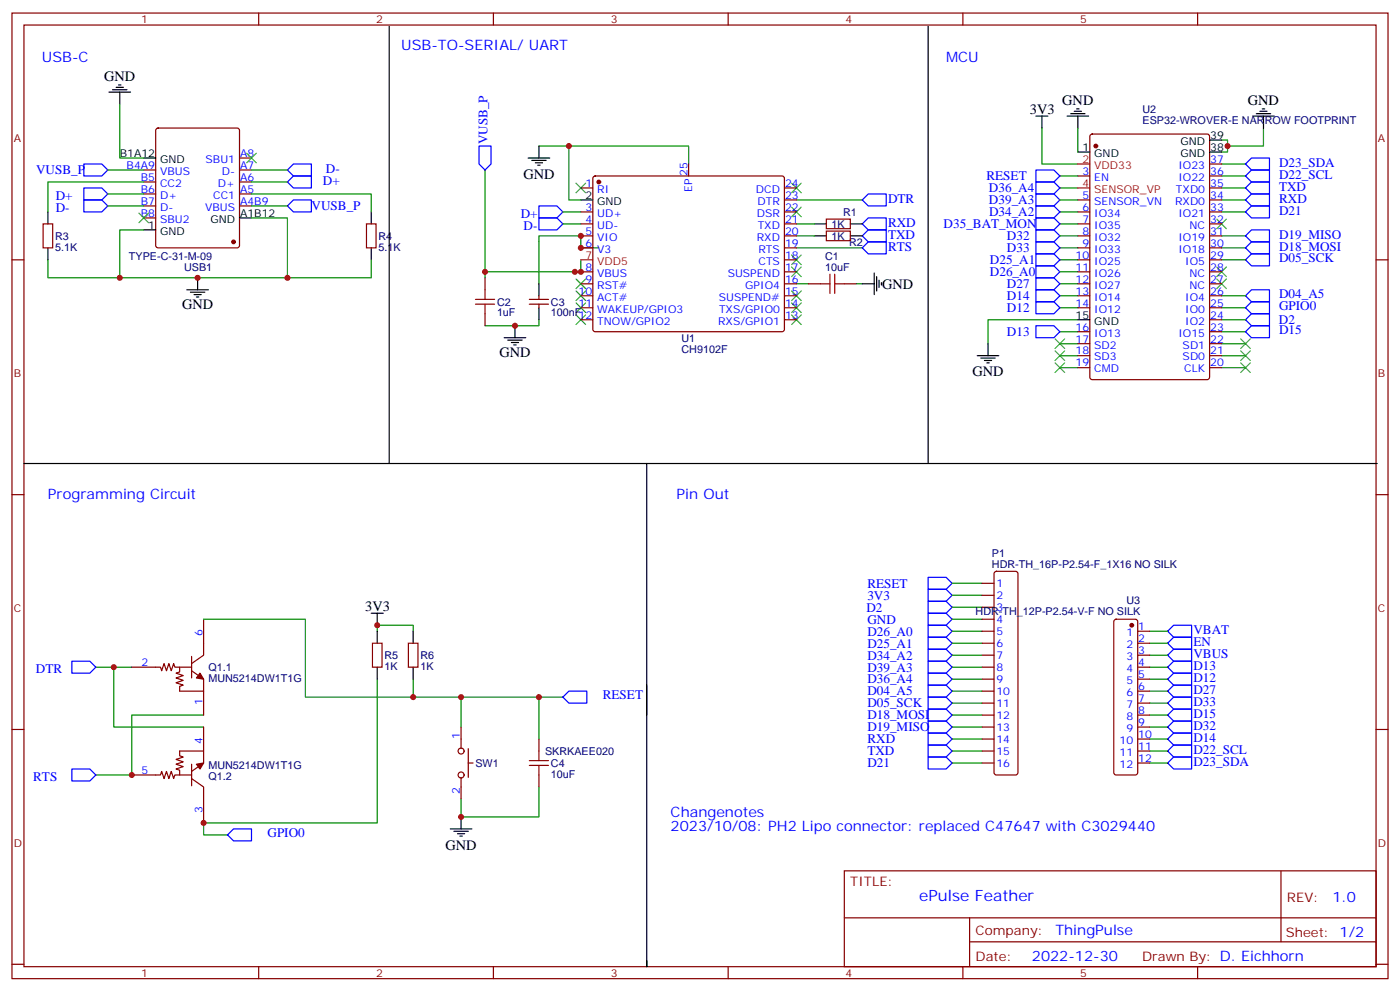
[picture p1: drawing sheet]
<svg xmlns="http://www.w3.org/2000/svg" width="412mm" height="292mm" viewBox="0 0 412 292" stroke-linecap="round" stroke-linejoin="round" font-family="sans-serif">
<g fill="none" stroke="#870000" stroke-width=".35">
<path d="M3.5 3.8h405.4v284.4h-405.4zM7.1 7.4h398.2v277.3h-398.2zM76.2 3.8v3.6M145.3 3.8v3.6M214.5 3.8v3.6M283.6 3.8v3.6M352.8 3.8v3.6M46.1 37.9l.5-.2h23.2l.5 .2 .3 .5v33.9l-.3 .5-.5 .2h-23.2l-.5-.2-.2-.5v-33.9zM321.3 39.7l.4-.2h33.9l.7 .4v71.2l-.5 .6-34.1 .1-.6-.5-.1-71.1zM42.3 57.1h3.6M42.3 53.6h3.6M42.3 50.1h3.6"/>
<path d="M70.6 57.1h3.5M70.6 53.6h3.5M70.6 50.1h3.5M70.6 46.5h3.5M171.1 55.4h3.5M174.9 52l.4-.2h55.1l.5 .2 .2 .5v44.5l-.3 .5-.4 .2h-55.1l-.5-.3-.2-.4v-44.5zM202.8 48.3v3.5M231.1 58.9h3.5M231.1 55.4h3.5M317.5 51.8h3.5M317.5 58.9h3.5M356.3 51.8h3.5"/>
<path d="M356.3 58.9h3.5M356.3 55.4h3.5M356.3 48.3h3.5M3.5 76.5h3.6M12.7 65.9h2.8v7.1h-2.8zM42.3 60.6h3.6M42.3 64.2h3.6M70.6 60.6h3.5M107.9 65.9h2.9v7.1h-2.9zM171.1 62.4h3.5M171.1 65.9h3.5M171.1 69.5h3.5"/>
<path d="M171.1 73h3.5M231.1 76.5h3.5M231.1 62.4h3.5M231.1 65.9h3.5M231.1 69.5h3.5M231.1 73h3.5M243.4 64.5h7.1v2.8h-7.1zM243.4 68.1h7.1v2.8h-7.1zM317.5 76.5h3.5M317.5 62.4h3.5M317.5 65.9h3.5M317.5 69.5h3.5"/>
<path d="M317.5 73h3.5M356.3 76.5h3.5M356.3 62.4h3.5M356.3 65.9h3.5M356.3 69.5h3.5M356.3 73h3.5M405.3 76.5h3.6M142.9 81.8v3.5M142.9 92.4v3.5M155.9 88.2h5.7M155.9 89.6h5.7M158.7 87.1v1.1"/>
<path d="M158.7 89.6v1M171.1 83.6h3.5M171.1 80h3.5M171.1 87.1h3.5M171.1 90.6h3.5M171.1 94.2h3.5M231.1 83.6h3.5M231.1 80h3.5M231.1 87.1h3.5M231.1 90.6h3.5M231.1 94.2h3.5M238.1 83.6h3.6"/>
<path d="M248.7 83.6h3.5M317.5 83.6h3.5M317.5 80h3.5M317.5 87.1h3.5M317.5 90.6h3.5M317.5 97.7h3.5M356.3 83.6h3.5M356.3 80h3.5M356.3 87.1h3.5M356.3 90.6h3.5M356.3 97.7h3.5M356.3 94.2h3.5"/>
<path d="M317.5 101.2h3.5M317.5 104.7h3.5M317.5 108.3h3.5M356.3 101.2h3.5M356.3 104.7h3.5M356.3 108.3h3.5M3.5 145.7h3.6M405.3 145.7h3.6M289.3 171.8h3.5M289.3 175.3h3.5M289.3 178.8h3.5M293 168.4l.5-.2h5.7l.5 .2 .2 .5v58.6l-.3 .5-.4 .2h-5.7l-.5-.2-.2-.5v-58.6z"/>
<path d="M38.8 196.5h8.5l.3 1 .7-2.1 .7 2.1 .7-2.1 .7 2.1 .8-2.1 .3 1.1h4.9M52.9 196.5v1.4l-1 .3 2.1 .7-2.1 .7 2.1 .7-2.1 .7 2.1 .8-1.1 .3v1.4h7.1v-3.5l-3.6-2.5M56.4 193.3v6.3M60 182.4v10.5l-3.6 2.5M109.7 189.4h2.8v7.1h-2.8zM120.3 189.4h2.8v7.1h-2.8zM289.3 196.5h3.5M289.3 182.4h3.5M289.3 185.9h3.5M289.3 189.4h3.5M289.3 192.9h3.5M289.3 200h3.5"/>
<path d="M328.3 182.6l.5-.2h5.6l.5 .2 .2 .5v44.4l-.2 .5-.5 .2h-5.6l-.5-.2-.2-.5v-44.4zM335.1 196.5h3.6M335.1 185.9h3.6M335.1 189.4h3.6M335.1 192.9h3.6M335.1 200h3.6M3.5 214.8h3.6M60 203.5v7.1M60 214.1v7.1M135.8 214.1v6.4M158.7 217.6v3.6M289.3 203.5h3.5"/>
<path d="M289.3 207h3.5M289.3 210.6h3.5M289.3 214.1h3.5M289.3 217.6h3.5M335.1 203.5h3.6M335.1 207h3.6M335.1 210.6h3.6M335.1 214.1h3.6M335.1 217.6h3.6M405.3 214.8h3.6M38.8 228.2h8.5l.3-1 .7 2.1 .7-2.1 .7 2.1 .7-2.1 .8 2.1 .3-1.1h4.9M56.4 229.3l3.6 2.4v10.6"/>
<path d="M56.4 227.2l3.6-2.5v-3.5h-7.1v1.4l1.1 .3-2.1 .7 2.1 .7-2.1 .7 2.1 .7-2.1 .7 1 .4v1.4M56.4 225v6.4M135.8 228.9v6.4M137.9 224.7h1.4M137.9 220.5v8.4M158.7 228.2v3.5M289.3 224.7h3.5M289.3 221.2h3.5M335.1 224.7h3.6M335.1 221.2h3.6M248.7 256.4h156.6v28.3h-156.6zM377.3 256.5v20.8"/>
<path d="M248.7 270.3h156.5M285.6 277.3h119.6M285.6 270.3v14.1M3.5 284h3.6M76.2 284.7v3.5M145.3 284.7v3.5M214.5 284.7v3.5M283.6 284.7v3.5M352.8 284.7v3.5M405.3 284h3.6"/>
<circle cx="135.8" cy="228.2" r=".88"/>
<circle cx="135.8" cy="221.2" r=".88"/>
</g>
<g fill="none" stroke="#008700" stroke-width=".35">
<path d="M35.3 30.7v15.8h7M306.9 37.7v10.6h10.6M317.5 37.7v7.1M372.2 37.7v5.3h-10.6M31.7 50.1h10.6M31.7 57.1h10.6M42.3 53.6h-28.2v8.8M74.1 57.1h35.3v5.3M74.1 50.1h10.6M74.1 53.6h10.6M142.9 50.1v29.9h28.2M158.7 43h8.9v15.9h3.5"/>
<path d="M167.6 43h35.2v5.3M234.6 58.9h19.4M312.2 55.4h5.3M312.2 51.8h5.3M312.2 58.9h5.3M359.8 41.2h1.8v3.6h-1.8M359.8 55.4h7.1M359.8 51.8h7.1M359.8 48.3h7.1M359.8 58.9h7.1M14.1 76.5v5.3h21.2M31.7 60.6h10.6"/>
<path d="M74.1 64.2h10.6v17.6h-49.4v-14.1h7M74.1 60.6h10.6M109.4 76.5v5.3h-24.7M165.8 62.4h5.3M165.8 65.9h5.3M171.1 76.5v3.5h-1.8M176.4 73h-5.3v-3.5h-12.4v14.1M234.6 69.5h5.3M234.6 73h19.4M234.6 65.9h5.3M312.2 62.4h5.3M312.2 69.5h5.3"/>
<path d="M312.2 73h5.3M312.2 76.5h5.3M312.2 65.9h5.3M359.8 62.4h7.1M359.8 69.5h7.1M359.8 73h7.1M359.8 76.5h7.1M142.9 80v1.8M158.7 94.2v1.7h-15.8M234.6 83.6h3.5M252.2 83.6h1.8M312.2 90.6h5.3"/>
<path d="M312.2 97.7h5.3M312.2 87.1h5.3M312.2 83.6h5.3M312.2 80h5.3M317.5 94.2h-26.5v7M359.8 90.6h7.1M359.8 97.7h7.1M359.8 87.1h7.1M359.8 94.2h7.1M312.2 108.3h5.3M312.2 104.7h5.3M312.2 101.2h5.3"/>
<path d="M359.8 108.3h7.1M359.8 104.7h7.1M359.8 101.2h7.1M280.5 171.8h8.8M280.5 175.3h8.8M280.5 178.8h8.8M28.2 196.5h10.6M33.5 196.5v17.6h26.5M60 182.4h30v22.9h31.7v-5.3M111.1 200v42.3h-51.1v3.6h7M111.1 185.9v-1.8h10.6v1.8M280.5 196.5h8.8"/>
<path d="M280.5 182.4h8.8M280.5 185.9h8.8M280.5 189.4h8.8M280.5 192.9h8.8M280.5 200h8.8M338.7 196.5h5.3M338.7 185.9h5.3M338.7 189.4h5.3M338.7 192.9h5.3M338.7 200h5.3M60 210.6h-21.2v17.6h-10.6M121.7 205.3h14.1"/>
<path d="M158.7 205.3v12.3M165.8 205.3h-30v8.8M280.5 203.5h8.8M280.5 207h8.8M280.5 210.6h8.8M280.5 214.1h8.8M280.5 217.6h8.8M338.7 203.5h5.3M338.7 207h5.3M338.7 210.6h5.3M338.7 214.1h5.3M338.7 217.6h5.3"/>
<path d="M158.7 231.7v8.9h-22.9v-5.3M280.5 221.2h8.8M280.5 224.7h8.8M338.7 221.2h5.3M338.7 224.7h5.3"/>
</g>
<g fill="#870000" stroke="#870000" stroke-width=".35">
<path d="M57.9 225l2.1-.3-1.1 1.7z"/>
<path d="M58.9 198.2l1.1 1.8-2.1-.4z"/>
<circle cx="322.8" cy="43" r=".53"/>
<circle cx="333.4" cy="184.1" r=".53"/>
<circle cx="68.8" cy="71.2" r=".53"/>
<circle cx="176.4" cy="53.6" r=".53"/>
</g>
<g fill="none" stroke="#00f" stroke-width=".35">
<path d="M24.7 48.3h5.3l1.7 1.8-1.7 1.7h-5.3zM24.7 55.4h5.3l1.7 1.7-1.7 1.8h-5.3zM24.7 58.9h5.3l1.7 1.7-1.7 1.8h-5.3zM84.7 53.6l1.7-1.8h5.3v3.6h-5.3zM84.7 50.1l1.7-1.8h5.3v3.5h-5.3zM141.1 43h3.5v5.3l-1.7 1.8-1.8-1.8zM255.8 57.1h5.3v3.5h-5.3l-1.8-1.7zM305.2 53.6h5.2l1.8 1.8-1.8 1.7h-5.2zM305.2 50.1h5.2l1.8 1.7-1.8 1.8h-5.2zM305.2 57.1h5.2l1.8 1.8-1.8 1.7h-5.2zM366.9 58.9l1.8-1.8h5.2v3.5h-5.2zM366.9 55.4l1.8-1.8h5.2v3.5h-5.2z"/>
<path d="M366.9 51.8l1.8-1.7h5.2v3.5h-5.2zM366.9 48.3l1.8-1.8h5.2v3.6h-5.2zM84.7 60.6l1.7-1.7h5.3v3.5h-5.3zM158.7 64.2h5.3l1.8 1.7-1.8 1.8h-5.3zM158.7 60.6h5.3l1.8 1.8-1.8 1.8h-5.3zM254 69.5l1.8-1.8h5.3v3.5h-5.3zM254 65.9l1.8-1.7h5.3v3.5h-5.3zM254 73l1.8-1.8h5.3v3.6h-5.3zM305.2 74.8h5.2l1.8 1.7-1.8 1.8h-5.2zM305.2 71.2h5.2l1.8 1.8-1.8 1.8h-5.2zM305.2 64.2h5.2l1.8 1.7-1.8 1.8h-5.2zM305.2 60.6h5.2l1.8 1.8-1.8 1.8h-5.2z"/>
<path d="M305.2 67.7h5.2l1.8 1.8-1.8 1.7h-5.2zM305.2 78.3h5.2l1.8 1.7-1.8 1.8h-5.2zM366.9 73l1.8-1.8h5.2v3.6h-5.2zM366.9 69.5l1.8-1.8h5.2v3.5h-5.2zM366.9 62.4l1.8-1.8h5.2v3.6h-5.2zM366.9 76.5l1.8-1.7h5.2v3.5h-5.2zM305.2 95.9h5.2l1.8 1.8-1.8 1.7h-5.2zM305.2 88.9h5.2l1.8 1.7-1.8 1.8h-5.2zM305.2 85.3h5.2l1.8 1.8-1.8 1.8h-5.2zM305.2 81.8h5.2l1.8 1.8-1.8 1.7h-5.2zM366.9 97.7l1.8-1.8h5.2v3.5h-5.2zM366.9 90.6l1.8-1.7h5.2v3.5h-5.2z"/>
<path d="M366.9 87.1l1.8-1.8h5.2v3.6h-5.2zM366.9 94.2l1.8-1.8h5.2v3.5h-5.2zM273.4 173.5h5.3l1.8 1.8-1.8 1.8h-5.3zM273.4 170h5.3l1.8 1.8-1.8 1.7h-5.3zM273.4 177.1h5.3l1.8 1.7-1.8 1.8h-5.3zM21.2 194.7h5.3l1.7 1.8-1.7 1.7h-5.3zM273.4 198.2h5.3l1.8 1.8-1.8 1.8h-5.3zM273.4 194.7h5.3l1.8 1.8-1.8 1.7h-5.3zM273.4 191.2h5.3l1.8 1.7-1.8 1.8h-5.3zM273.4 187.6h5.3l1.8 1.8-1.8 1.8h-5.3zM273.4 184.1h5.3l1.8 1.8-1.8 1.7h-5.3zM273.4 180.6h5.3l1.8 1.8-1.8 1.7h-5.3z"/>
<path d="M344 185.9l1.7-1.8h5.3v3.5h-5.3zM344 192.9l1.7-1.7h5.3v3.5h-5.3zM344 196.5l1.7-1.8h5.3v3.5h-5.3zM344 200l1.7-1.8h5.3v3.6h-5.3zM345.7 187.6h5.3v3.6h-5.3l-1.7-1.8zM165.8 205.3l1.8-1.8h5.3v3.5h-5.3zM273.4 219.4h5.3l1.8 1.8-1.8 1.7h-5.3zM273.4 215.9h5.3l1.8 1.7-1.8 1.8h-5.3zM273.4 212.3h5.3l1.8 1.8-1.8 1.8h-5.3zM273.4 208.8h5.3l1.8 1.8-1.8 1.7h-5.3zM273.4 205.3h5.3l1.8 1.7-1.8 1.8h-5.3zM273.4 201.8h5.3l1.8 1.7-1.8 1.8h-5.3z"/>
<path d="M344 203.5l1.7-1.7h5.3v3.5h-5.3zM344 210.6l1.7-1.8h5.3v3.5h-5.3zM344 214.1l1.7-1.8h5.3v3.6h-5.3zM344 217.6l1.7-1.7h5.3v3.5h-5.3zM345.7 205.3h5.3v3.5h-5.3l-1.7-1.8zM21.2 226.4h5.3l1.7 1.8-1.7 1.8h-5.3zM273.4 222.9h5.3l1.8 1.8-1.8 1.7h-5.3zM344 221.2l1.7-1.8h5.3v3.5h-5.3zM344 224.7l1.7-1.8h5.3v3.5h-5.3zM67 245.9l1.8-1.8h5.3v3.5h-5.3z"/>
</g>
<g fill="none" stroke="#000" stroke-width=".35">
<path d="M114.7 7.7v128.8M273.4 7.7v128.8M32.1 27.1h6.4M33.2 26.4h4.2M34.2 25.7h2.1M34.9 25h.7M35.3 27.1v3.6M305.2 34.2h3.5M306.9 34.2v3.5M314.3 34.2h6.4M315.4 33.5h4.2M316.4 32.8h2.2"/>
<path d="M317.1 32.1h.8M317.5 34.2v3.5M369 34.2h6.4M370.1 33.5h4.2M371.1 32.8h2.1M371.8 32.1h.7M372.2 34.2v3.5M42.3 46.5h3.6M155.6 46.5h6.3M156.6 47.2h4.3M157.7 47.9h2.1M158.4 48.6h.7"/>
<path d="M158.7 43v3.5M171.1 58.9h3.5M317.5 44.8h3.5M356.3 44.8h3.5M356.3 41.2h3.5M14.1 62.4v3.5M14.1 73v3.5M42.3 67.7h3.6M70.6 64.2h3.5M109.4 62.4v3.5M109.4 73v3.5M239.9 65.9h3.5"/>
<path d="M239.9 69.5h3.5M250.5 65.9h3.5M250.5 69.5h3.5M55 85.3h6.4M56.1 86h4.2M57.1 86.7h2.2M57.9 87.5h.7M58.2 81.8v3.5M148.5 99.4h6.4M151.7 95.9v3.5M158.7 83.6v3.5M158.7 90.6v3.6"/>
<path d="M254 83.6h3.5M257.5 80.4v6.3M258.2 81.5v4.2M258.9 82.5v2.1M259.6 83.2v.7M317.5 94.2h3.5M149.6 100.2h4.2M150.6 100.9h2.2M151.3 101.6h.7M287.9 104.7h6.3M288.9 105.4h4.3M290 106.2h2.1"/>
<path d="M290.7 106.9h.7M291 101.2v3.5M7.1 136.5h183.4v74.1M190.5 136.5h215.2M109.4 180.6h3.5M111.1 180.6v3.5M111.1 185.9v3.5M111.1 196.5v3.5M121.7 185.9v3.5M121.7 196.5v3.5M190.5 201.8v82.9v-1.8M132.6 244.1h6.4"/>
<path d="M133.7 244.8h4.2M134.8 245.5h2.1M135.5 246.2h.7M135.8 240.6v3.5"/>
</g>
<g fill="none" stroke="#3c3" stroke-width=".35">
<path d="M72.7 45.1l2.8 2.8M75.5 45.1l-2.8 2.8M169.7 53.9l2.8 2.9M172.5 53.9l-2.8 2.9M233.2 53.9l2.8 2.9M236 53.9l-2.8 2.9M40.9 62.8l2.8 2.8M43.7 62.8l-2.8 2.8M233.2 61l2.8 2.8M233.2 75.1l2.8 2.8M233.2 78.6l2.8 2.9M236 61l-2.8 2.8"/>
<path d="M236 75.1l-2.8 2.8M236 78.6l-2.8 2.9M358.4 64.5l2.8 2.8M358.4 78.6l2.8 2.9M361.2 64.5l-2.8 2.8M361.2 78.6l-2.8 2.9M169.7 92.7l2.8 2.9M169.7 89.2l2.8 2.8M169.7 82.2l2.8 2.8M169.7 85.7l2.8 2.8M172.5 92.7l-2.8 2.9M172.5 89.2l-2.8 2.8"/>
<path d="M172.5 82.2l-2.8 2.8M172.5 85.7l-2.8 2.8M233.2 85.7l2.8 2.8M233.2 89.2l2.8 2.8M233.2 92.7l2.8 2.9M236 85.7l-2.8 2.8M236 89.2l-2.8 2.8M236 92.7l-2.8 2.9M310.8 99.8l2.8 2.8M313.6 99.8l-2.8 2.8M358.4 82.2l2.8 2.8M361.2 82.2l-2.8 2.8"/>
<path d="M365.5 99.8l2.8 2.8M368.3 99.8l-2.8 2.8M310.8 103.3l2.8 2.9M310.8 106.9l2.8 2.8M313.6 103.3l-2.8 2.9M313.6 106.9l-2.8 2.8M365.5 103.3l2.8 2.9M365.5 106.9l2.8 2.8M368.3 103.3l-2.8 2.9M368.3 106.9l-2.8 2.8"/>
</g>
<path d="M140.1 89.6h5.6M140.1 88.2h5.6M142.9 85.3v2.9M142.9 89.6v2.8M241.7 83.6h2.8M244.5 80.8v5.6M245.9 80.8v5.6M245.9 83.6h2.8M155.9 225.4h5.7M155.9 224h5.7M158.7 221.2v2.8M158.7 225.4v2.8" fill="none" stroke="#a10000" stroke-width=".35"/>
<path d="M317.5 48.3h3.5M317.5 55.4h3.5M171.1 76.5h3.5" fill="none" stroke="#f00" stroke-width=".35"/>
<g fill="#c00">
<circle cx="60" cy="242.3" r=".88"/>
<circle cx="33.5" cy="196.5" r=".88"/>
<circle cx="38.8" cy="228.2" r=".88"/>
<circle cx="111.1" cy="184.1" r=".88"/>
<circle cx="361.6" cy="43" r=".88"/>
<circle cx="121.7" cy="205.3" r=".88"/>
<circle cx="158.8" cy="205.3" r=".88"/>
<circle cx="167.6" cy="43" r=".88"/>
<circle cx="142.9" cy="80" r=".88"/>
<circle cx="135.8" cy="205.3" r=".88"/>
<circle cx="135.8" cy="240.6" r=".88"/>
<circle cx="151.7" cy="95.9" r=".88"/>
<circle cx="58.2" cy="81.8" r=".88"/>
<circle cx="35.3" cy="81.8" r=".88"/>
<circle cx="84.7" cy="81.8" r=".88"/>
<circle cx="169.3" cy="80" r=".88"/>
<circle cx="171.1" cy="69.5" r=".88"/>
<circle cx="171.1" cy="80" r=".88"/>
<circle cx="171.1" cy="73" r=".88"/>
</g>
<text font-size="4.6" fill="#00f" x="270.8" y="265.5">ePulse Feather</text>
<g font-size="4.2" fill="#00f">
<text x="118.2" y="14.8">USB-TO-SERIAL/ UART</text>
<text x="12.3" y="18.3">USB-C</text>
<text x="278.7" y="18.3">MCU</text>
<text x="14.1" y="147.1">Programming Circuit</text>
<text x="199.3" y="147.1">Pin Out</text>
<text x="197.6" y="240.6">Changenotes</text>
<text x="197.6" y="244.8">2023/10/08: PH2 Lipo connector: replaced C47647 with C3029440</text>
<text x="392.5" y="265.7">1.0</text>
<text x="310.9" y="275.3">ThingPulse</text>
<text x="304" y="283.1">2022-12-30</text>
</g>
<g font-size="4.2">
<text x="30.7" y="24">GND</text>
<text x="303.4" y="33.5">3V3</text>
<text x="312.9" y="31">GND</text>
<text x="367.6" y="31">GND</text>
<text x="154.2" y="52.6">GND</text>
<text x="259.8" y="85">GND</text>
<text x="53.6" y="91">GND</text>
<text x="147.1" y="105.1">GND</text>
<text x="286.5" y="110.8">GND</text>
<text x="107.6" y="179.9">3V3</text>
<text x="131.2" y="250.2">GND</text>
</g>
<g font-size="3.9" fill="#00f">
<text x="143.7" y="42.5" transform="rotate(-90 143.7 42.5)">VUSB_P</text>
<text x="10.6" y="51.3">VUSB_P</text>
<text x="96" y="50.9">D-</text>
<text x="290.6" y="53">RESET</text>
<text x="376.8" y="52.6">D22_SCL</text>
<text x="376.8" y="49.1">D23_SDA</text>
<text x="16.4" y="58.8">D+</text>
<text x="95.1" y="54.4">D+</text>
<text x="261.6" y="59.7">DTR</text>
<text x="291.3" y="56.6">D36_A4</text>
<text x="376.8" y="59.7">RXD</text>
<text x="376.8" y="56.1">TXD</text>
<text x="16.4" y="62.3">D-</text>
<text x="91.8" y="61.9">VUSB_P</text>
<text x="153.4" y="64.1">D+</text>
<text x="291.3" y="60.2">D39_A3</text>
<text x="291.3" y="63.7">D34_A2</text>
<text x="376.8" y="63.2">D21</text>
<text x="154.3" y="67.6">D-</text>
<text x="261.6" y="70.2">TXD</text>
<text x="261.6" y="66.7">RXD</text>
<text x="278" y="67.2">D35_BAT_MON</text>
<text x="296.6" y="70.7">D32</text>
<text x="376.8" y="70.2">D19_MISO</text>
<text x="261.6" y="73.8">RTS</text>
<text x="291.6" y="77.8">D25_A1</text>
<text x="296.6" y="74.3">D33</text>
<text x="376.8" y="73.8">D18_MOSI</text>
<text x="376.8" y="77.3">D05_SCK</text>
<text x="291.6" y="81.3">D26_A0</text>
<text x="296.6" y="88.4">D14</text>
<text x="296.6" y="84.9">D27</text>
<text x="376.8" y="87.9">D04_A5</text>
<text x="296.6" y="91.9">D12</text>
<text x="376.7" y="95.4">D2</text>
<text x="376.8" y="91.4">GPIO0</text>
<text x="296.6" y="99">D13</text>
<text x="376.8" y="98.5">D15</text>
<text x="255.5" y="173">RESET</text>
<text x="255.5" y="176.6">3V3</text>
<text x="255.2" y="180.1">D2</text>
<text x="255.5" y="183.6">GND</text>
<text x="255.5" y="190.7">D25_A1</text>
<text x="255.5" y="187.2">D26_A0</text>
<text x="351.5" y="186.7">VBAT</text>
<text x="351.5" y="190.2">EN</text>
<text x="255.5" y="197.7">D39_A3</text>
<text x="255.5" y="194.2">D34_A2</text>
<text x="351.5" y="193.7">VBUS</text>
<text x="351.5" y="197.3">D13</text>
<text x="10.6" y="198.2">DTR</text>
<text x="255.5" y="201.3">D36_A4</text>
<text x="351.5" y="200.8">D12</text>
<text x="177.6" y="206">RESET</text>
<text x="255.5" y="208.3">D05_SCK</text>
<text x="255.5" y="204.8">D04_A5</text>
<text x="351.5" y="204.3">D27</text>
<text x="351.5" y="207.8">D33</text>
<text x="255.5" y="215.4">D19_MISO</text>
<text x="255.5" y="211.9">D18_MOSI</text>
<text x="351.5" y="211.4">D15</text>
<text x="351.5" y="214.9">D32</text>
<text x="255.5" y="218.9">RXD</text>
<text x="351.5" y="218.4">D14</text>
<text x="351.5" y="222">D22_SCL</text>
<text x="255.5" y="226">D21</text>
<text x="255.5" y="222.4">TXD</text>
<text x="351.5" y="225.5">D23_SDA</text>
<text x="9.8" y="230">RTS</text>
<text x="78.8" y="246.6">GPIO0</text>
</g>
<g font-size="3.9" fill="#800">
<text x="250.5" y="261">TITLE:</text>
<text x="379.1" y="265.7">REV:</text>
<text x="287.4" y="275.2">Company:</text>
<text x="378.7" y="275.8">Sheet: 1/2</text>
<text x="287.4" y="282.9">Date:</text>
<text x="336.4" y="283">Drawn By: D. Eichhorn</text>
</g>
<g font-size="3.2" fill="#800">
<text x="41.6" y="6.8">1</text>
<text x="110.8" y="6.8">2</text>
<text x="179.9" y="6.8">3</text>
<text x="249.1" y="6.8">4</text>
<text x="318.2" y="6.8">5</text>
<text x="4.1" y="41.9">A</text>
<text x="405.9" y="41.9">A</text>
<text x="4.1" y="111.1">B</text>
<text x="405.9" y="111.1">B</text>
<text x="4.1" y="180.2">C</text>
<text x="405.9" y="180.2">C</text>
<text x="4.1" y="249.4">D</text>
<text x="405.9" y="249.4">D</text>
<text x="41.6" y="287.7">1</text>
<text x="110.8" y="287.7">2</text>
<text x="179.9" y="287.7">3</text>
<text x="249.1" y="287.7">4</text>
<text x="318.2" y="287.7">5</text>
</g>
<g font-size="3.2" fill="#000080">
<text x="336.6" y="33.3">U2</text>
<text x="336.6" y="36.5">ESP32-WROVER-E NARROW FOOTPRINT</text>
<text x="248.4" y="63.6">R1</text>
<text x="16.2" y="70.6">R3</text>
<text x="111.5" y="70.6">R4</text>
<text x="244.9" y="67.1">1K</text>
<text x="244.9" y="70.6">1K</text>
<text x="16.2" y="73.8">5.1K</text>
<text x="38" y="76.5">TYPE-C-31-M-09</text>
<text x="111.5" y="73.8">5.1K</text>
<text x="243.1" y="76.5">C1</text>
<text x="250.1" y="72.4">R2</text>
<text x="54.2" y="79.7">USB1</text>
<text x="243.1" y="79.7">10uF</text>
<text x="146.4" y="93.2">1uF</text>
<text x="146.4" y="90">C2</text>
<text x="162.3" y="93.2">100nF12</text>
<text x="162.3" y="90">C3</text>
<text x="200.7" y="100.6">U1</text>
<text x="200.7" y="103.8">CH9102F</text>
<text x="292.2" y="167.2">HDR-TH_16P-P2.54-F_1X16 NO SILK</text>
<text x="292.2" y="164">P1</text>
<text x="331.8" y="178">U3</text>
<text x="287.4" y="181.2">HDR-TH_12P-P2.54-V-F NO SILK</text>
<text x="61.4" y="197.6">Q1.1</text>
<text x="113.2" y="197.2">1K</text>
<text x="113.2" y="194.1">R5</text>
<text x="123.8" y="197.2">1K</text>
<text x="123.8" y="194">R6</text>
<text x="61.4" y="200.8">MUN5214DW1T1G</text>
<text x="61.4" y="226.4">MUN5214DW1T1G</text>
<text x="140.1" y="225.8">SW1</text>
<text x="160.6" y="222.3">SKRKAEE020</text>
<text x="162.3" y="225.8">C4</text>
<text x="61.4" y="229.6">Q1.2</text>
<text x="162.3" y="229">10uF</text>
</g>
<g font-size="3.2">
<text x="356.5" y="40.9">39</text>
<text x="35.3" y="46.2">B1A12</text>
<text x="47.2" y="47.9">GND</text>
<text x="318.8" y="44.4">1</text>
<text x="322.3" y="46.2">GND</text>
<text x="347.7" y="46.2">GND</text>
<text x="347.7" y="42.7">GND</text>
<text x="356.5" y="44.4">38</text>
<text x="172.4" y="58.5">2</text>
<text x="62" y="65.6">GND</text>
<text x="70.7" y="63.8">A1B12</text>
<text x="175.9" y="60.3">GND</text>
<text x="43.7" y="67.3">1</text>
<text x="47.2" y="69.1">GND</text>
<text x="316.8" y="93.8">15</text>
<text x="322.3" y="95.6">GND</text>
</g>
<g font-size="3.2" fill="#00f">
<text x="60.6" y="47.9">SBU1</text>
<text x="70.7" y="46.2">A8</text>
<text x="356.5" y="47.9">37</text>
<text x="37.3" y="49.7">B4A9</text>
<text x="41.5" y="53.2">B5</text>
<text x="47.2" y="51.5">VBUS</text>
<text x="65.4" y="51.5">D-</text>
<text x="70.7" y="53.2">A6</text>
<text x="70.7" y="49.7">A7</text>
<text x="202.5" y="51.8" transform="rotate(-90 202.5 51.8)">25</text>
<text x="318.8" y="51.5">3</text>
<text x="322.3" y="53.2">EN</text>
<text x="347.1" y="53.2">IO22</text>
<text x="347.1" y="49.7">IO23</text>
<text x="356.5" y="51.5">36</text>
<text x="41.5" y="56.8">B6</text>
<text x="47.2" y="55">CC2</text>
<text x="47.2" y="58.5">D+</text>
<text x="62.8" y="58.5">CC1</text>
<text x="64.2" y="55">D+</text>
<text x="70.7" y="56.8">A5</text>
<text x="172.4" y="55">1</text>
<text x="175.9" y="56.8">RI</text>
<text x="203.9" y="56.4" transform="rotate(-90 203.9 56.4)">EP</text>
<text x="222.7" y="56.8">DCD</text>
<text x="231.2" y="58.5">23</text>
<text x="231.2" y="55">24</text>
<text x="318.8" y="58.5">5</text>
<text x="346.4" y="56.8">TXD0</text>
<text x="356.5" y="58.5">34</text>
<text x="356.5" y="55">35</text>
<text x="41.5" y="60.3">B7</text>
<text x="41.5" y="63.8">B8</text>
<text x="47.2" y="62.1">D-</text>
<text x="47.2" y="65.6">SBU2</text>
<text x="60.4" y="62.1">VBUS</text>
<text x="70.7" y="60.3">A4B9</text>
<text x="172.4" y="62.1">3</text>
<text x="172.4" y="65.6">4</text>
<text x="175.9" y="63.8">UD+</text>
<text x="222.9" y="63.8">DSR</text>
<text x="223.2" y="60.3">DTR</text>
<text x="231.2" y="65.6">21</text>
<text x="231.2" y="62.1">22</text>
<text x="318.8" y="62.1">6</text>
<text x="318.8" y="65.6">7</text>
<text x="322.3" y="60.3">SENSOR_VN</text>
<text x="322.3" y="63.8">IO34</text>
<text x="346.2" y="60.3">RXD0</text>
<text x="347.1" y="63.8">IO21</text>
<text x="356.5" y="65.6">32</text>
<text x="356.5" y="62.1">33</text>
<text x="172.4" y="69.1">5</text>
<text x="175.9" y="67.3">UD-</text>
<text x="175.9" y="70.9">VIO</text>
<text x="222.9" y="70.9">RXD</text>
<text x="223.2" y="67.3">TXD</text>
<text x="231.2" y="69.1">20</text>
<text x="318.8" y="69.1">8</text>
<text x="322.3" y="67.3">IO35</text>
<text x="322.3" y="70.9">IO32</text>
<text x="347.1" y="70.9">IO19</text>
<text x="350.4" y="67.3">NC</text>
<text x="356.5" y="69.1">31</text>
<text x="172.4" y="72.6">6</text>
<text x="175.9" y="74.4">V3</text>
<text x="223.4" y="77.9">CTS</text>
<text x="223.4" y="74.4">RTS</text>
<text x="231.2" y="76.2">18</text>
<text x="231.2" y="72.6">19</text>
<text x="316.8" y="76.2">10</text>
<text x="318.8" y="72.6">9</text>
<text x="322.3" y="74.4">IO33</text>
<text x="322.3" y="77.9">IO25</text>
<text x="347.1" y="74.4">IO18</text>
<text x="349.2" y="77.9">IO5</text>
<text x="356.5" y="76.2">29</text>
<text x="356.5" y="72.6">30</text>
<text x="172.4" y="79.7">8</text>
<text x="172.4" y="83.2">9</text>
<text x="175.9" y="81.5">VBUS</text>
<text x="214.4" y="81.5">SUSPEND</text>
<text x="231.2" y="83.2">16</text>
<text x="231.2" y="79.7">17</text>
<text x="316.8" y="79.7">11</text>
<text x="316.8" y="83.2">12</text>
<text x="322.3" y="81.5">IO26</text>
<text x="350.4" y="81.5">NC</text>
<text x="356.5" y="83.2">27</text>
<text x="356.5" y="79.7">28</text>
<text x="170.4" y="86.7">10</text>
<text x="175.9" y="85">RST#</text>
<text x="175.9" y="88.5">ACT#</text>
<text x="211.8" y="88.5">SUSPEND#</text>
<text x="219.5" y="85">GPIO4</text>
<text x="231.2" y="86.7">15</text>
<text x="316.8" y="86.7">13</text>
<text x="322.3" y="85">IO27</text>
<text x="322.3" y="88.5">IO14</text>
<text x="349.2" y="88.5">IO4</text>
<text x="350.4" y="85">NC</text>
<text x="356.5" y="86.7">26</text>
<text x="170.4" y="90.3">11</text>
<text x="175.9" y="92">WAKEUP/GPIO3</text>
<text x="175.9" y="95.6">TNOW/GPIO2</text>
<text x="211.6" y="95.6">RXS/GPIO1</text>
<text x="211.8" y="92">TXS/GPIO0</text>
<text x="231.2" y="93.8">13</text>
<text x="231.2" y="90.3">14</text>
<text x="316.8" y="90.3">14</text>
<text x="322.3" y="92">IO12</text>
<text x="349.2" y="95.6">IO2</text>
<text x="349.2" y="92">IO0</text>
<text x="356.5" y="93.8">24</text>
<text x="356.5" y="90.3">25</text>
<text x="316.8" y="97.3">16</text>
<text x="316.8" y="100.9">17</text>
<text x="322.3" y="99.1">IO13</text>
<text x="347.1" y="99.1">IO15</text>
<text x="356.5" y="100.9">22</text>
<text x="356.5" y="97.3">23</text>
<text x="316.8" y="104.4">18</text>
<text x="316.8" y="107.9">19</text>
<text x="322.3" y="102.6">SD2</text>
<text x="322.3" y="106.2">SD3</text>
<text x="348.4" y="106.2">SD0</text>
<text x="348.4" y="102.6">SD1</text>
<text x="356.5" y="107.9">20</text>
<text x="356.5" y="104.4">21</text>
<text x="322.3" y="109.7">CMD</text>
<text x="348.8" y="109.7">CLK</text>
<text x="293.5" y="172.8">1</text>
<text x="293.5" y="176.4">2</text>
<text x="293.5" y="179.9">3</text>
<text x="293.5" y="183.4">4</text>
<text x="335.3" y="185.5">1</text>
<text x="59.6" y="187.3" transform="rotate(-90 59.6 187.3)">6</text>
<text x="293.5" y="186.9">5</text>
<text x="293.5" y="190.5">6</text>
<text x="331.8" y="187.3">1</text>
<text x="331.8" y="190.8">2</text>
<text x="335.3" y="189.1">2</text>
<text x="41.7" y="196.1">2</text>
<text x="293.5" y="194">7</text>
<text x="293.5" y="197.5">8</text>
<text x="331.8" y="194.3">3</text>
<text x="331.8" y="197.9">4</text>
<text x="335.3" y="192.6">3</text>
<text x="335.3" y="196.1">4</text>
<text x="293.5" y="201">9</text>
<text x="331.8" y="201.4">5</text>
<text x="335.3" y="199.6">5</text>
<text x="335.3" y="203.2">6</text>
<text x="59.6" y="207.6" transform="rotate(-90 59.6 207.6)">1</text>
<text x="293.5" y="204.6">10</text>
<text x="293.5" y="208.1">11</text>
<text x="331.8" y="204.9">6</text>
<text x="331.8" y="208.5">7</text>
<text x="335.3" y="206.7">7</text>
<text x="293.5" y="211.6">12</text>
<text x="293.5" y="215.2">13</text>
<text x="331.8" y="212">8</text>
<text x="331.8" y="215.5">9</text>
<text x="335.3" y="210.2">8</text>
<text x="335.3" y="213.7">9</text>
<text x="59.6" y="219" transform="rotate(-90 59.6 219)">4</text>
<text x="135.5" y="217.6" transform="rotate(-90 135.5 217.6)">1</text>
<text x="293.5" y="218.7">14</text>
<text x="329.8" y="219">10</text>
<text x="335.3" y="217.3">10</text>
<text x="335.3" y="220.8">11</text>
<text x="41.7" y="227.9">5</text>
<text x="293.5" y="222.2">15</text>
<text x="293.5" y="225.7">16</text>
<text x="329.8" y="222.6">11</text>
<text x="329.8" y="226.1">12</text>
<text x="335.3" y="224.3">12</text>
<text x="135.5" y="233.8" transform="rotate(-90 135.5 233.8)">2</text>
<text x="59.6" y="239.4" transform="rotate(-90 59.6 239.4)">3</text>
</g>
<g font-size="3.2" fill="#f00">
<text x="318.8" y="47.9">2</text>
<text x="322.3" y="49.7">VDD33</text>
<text x="318.8" y="55">4</text>
<text x="322.3" y="56.8">SENSOR_VP</text>
<text x="172.4" y="76.2">7</text>
<text x="175.9" y="77.9">VDD5</text>
</g>
</svg>
